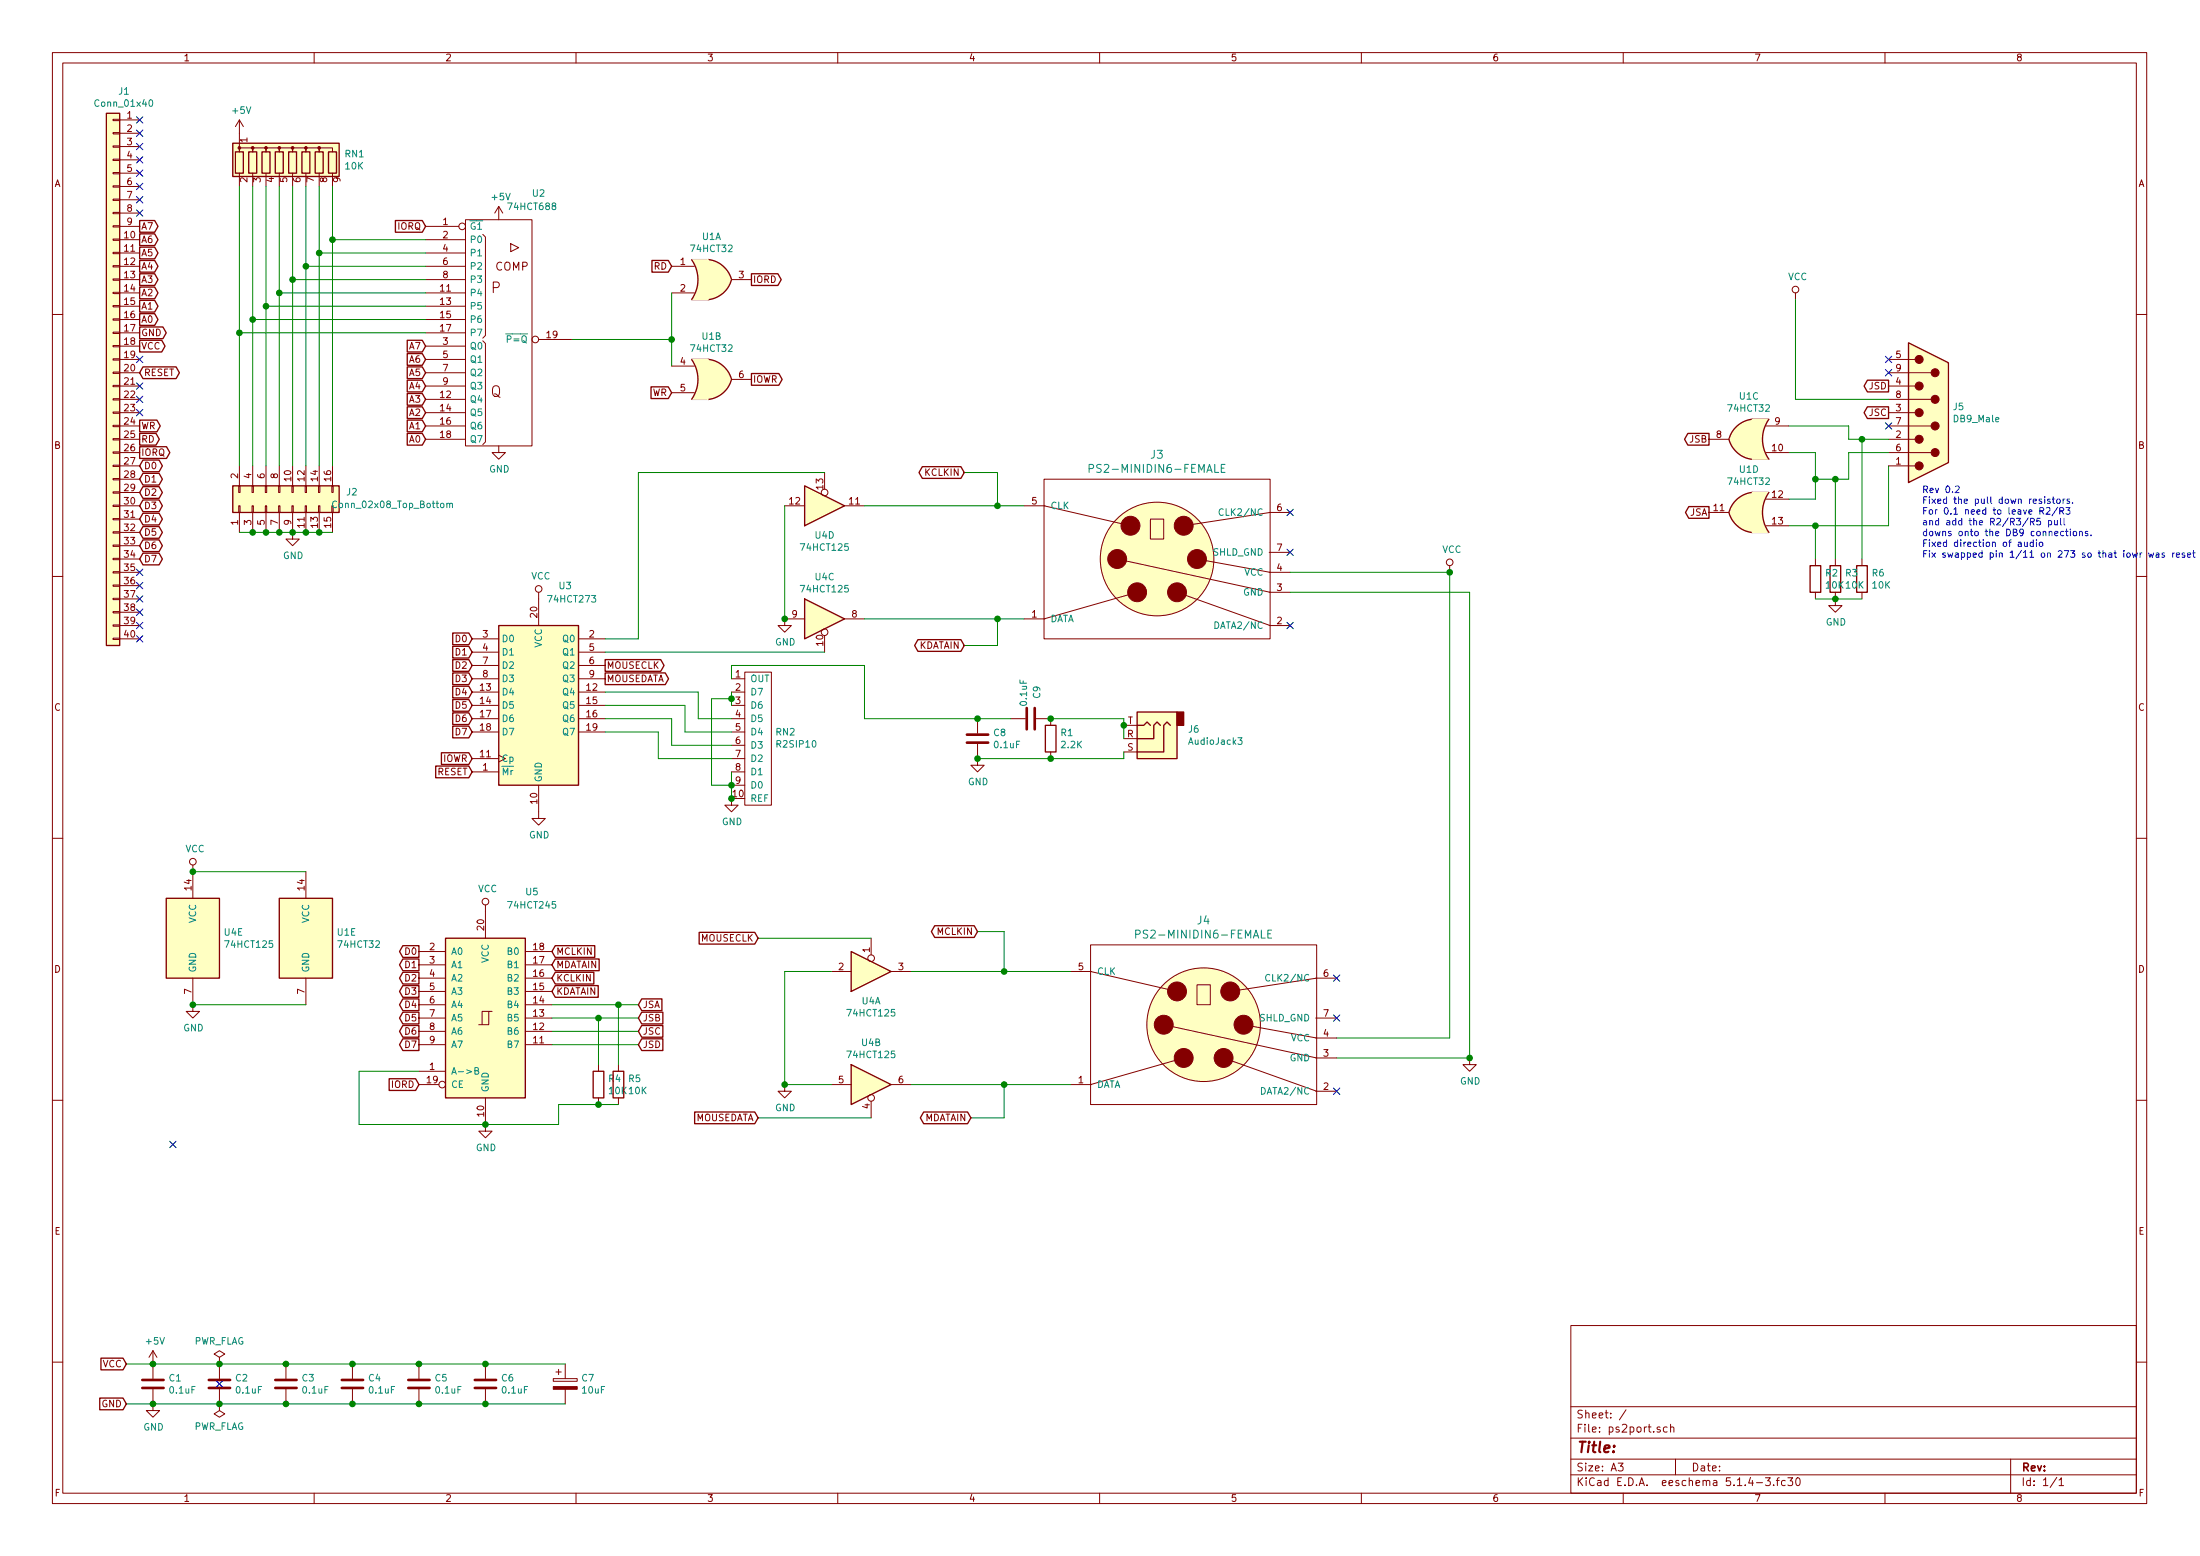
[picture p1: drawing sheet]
<svg xmlns="http://www.w3.org/2000/svg" width="420mm" height="297mm" viewBox="0 0 420 297" stroke-linecap="round" stroke-linejoin="round" font-family="sans-serif">
<g fill="none" stroke="#840000" stroke-width=".19">
<path d="M10 10h400v277h-400zM12 12h396v273.1h-396zM60 10v2M110 10v2M160 10v2M210 10v2M260 10v2M310 10v2M360 10v2M21.6 38h1.3v.3h-1.3zM21.6 35.5h1.3v.2h-1.3zM21.6 32.9h1.3v.3h-1.3z"/>
<path d="M21.6 30.4h1.3v.2h-1.3zM21.6 27.8h1.3v.3h-1.3zM21.6 25.3h1.3v.3h-1.3zM21.6 22.8h1.3v.2h-1.3zM22.9 22.9h3.8M22.9 25.4h3.8M22.9 28h3.8M22.9 30.5h3.8M22.9 33.1h3.8M22.9 35.6h3.8M22.9 38.1h3.8M45.7 22.9v6.1v-.8h2.6v.8v-.8h2.5v.8v-.8h2.5v.8v-.8h2.6v.8v-.8h2.5v.8v-.8h2.6v.8v-.8h2.5v.8"/>
<path d="M45.7 33.1v2.5M45.7 22.9l-.7 1.3M45.7 22.9l.8 1.3M48.3 33.1v2.5M50.8 33.1v2.5M53.3 33.1v2.5M55.9 33.1v2.5M58.4 33.1v2.5M61 33.1v2.5M63.5 33.1v2.5M95.2 39.4l-.7 1.3M95.2 39.4v2.5"/>
<path d="M95.2 39.4l.8 1.3M21.6 45.6h1.3v.3h-1.3zM21.6 43.1h1.3v.2h-1.3zM21.6 40.5h1.3v.3h-1.3zM21.6 58.3h1.3v.3h-1.3zM21.6 55.8h1.3v.2h-1.3zM21.6 53.2h1.3v.3h-1.3zM21.6 50.7h1.3v.3h-1.3zM21.6 48.2h1.3v.2h-1.3zM22.9 58.5h3.8M22.9 55.9h3.8M22.9 53.4h3.8"/>
<path d="M22.9 50.8h3.8M22.9 48.3h3.8M22.9 45.8h3.8M22.9 43.2h3.8M22.9 40.7h3.8M81.3 58.5h7.6M81.3 55.9h7.6M81.3 53.4h7.6M81.3 50.8h7.6M81.3 48.3h7.6M81.3 45.8h7.6M81.3 43.2h6.3"/>
<path d="M88.9 41.9h12.7v43.2h-12.7zM92.2 44.7l.5 .5v18.8l-.5 .6M97.5 46.5l1.6 .8-1.6 .7zM128.3 55.9h4.3M128.3 50.8h4.3M139.7 53.4h3.8M342.9 55.9v1.3M10 60h2M21.6 76.1h1.3v.3h-1.3zM21.6 78.6h1.3v.3h-1.3zM21.6 73.6h1.3v.2h-1.3zM21.6 68.5h1.3v.2h-1.3z"/>
<path d="M21.6 65.9h1.3v.3h-1.3zM21.6 63.4h1.3v.3h-1.3zM21.6 60.9h1.3v.2h-1.3zM21.6 71h1.3v.3h-1.3zM22.9 78.8h3.8M22.9 76.2h3.8M22.9 73.7h3.8M22.9 71.2h3.8M22.9 68.6h3.8M22.9 66.1h3.8M22.9 63.5h3.8M22.9 61h3.8"/>
<path d="M81.3 78.8h7.6M81.3 76.2h7.6M81.3 73.7h7.6M81.3 71.2h7.6M81.3 68.6h7.6M81.3 66.1h7.6M81.3 63.5h7.6M81.3 61h7.6M92.2 65.1l.5 .5v18.8l-.5 .5M102.9 64.8h6.3M128.3 69.9h4.3M128.3 75h4.3"/>
<path d="M139.7 72.4h3.8M360.7 78.8h5.1M360.7 76.2h8.1M360.7 73.7h5.1M360.7 71.2h8.1M360.7 68.6h5.1M408 60h2M21.6 99h1.3v.2h-1.3zM21.6 81.2h1.3v.2h-1.3zM21.6 83.7h1.3v.3h-1.3zM21.6 86.3h1.3v.2h-1.3zM21.6 88.8h1.3v.3h-1.3z"/>
<path d="M21.6 91.3h1.3v.3h-1.3zM21.6 93.9h1.3v.2h-1.3zM21.6 96.4h1.3v.3h-1.3zM22.9 96.6h3.8M22.9 88.9h3.8M22.9 86.4h3.8M22.9 83.9h3.8M22.9 81.3h3.8M22.9 91.5h3.8M22.9 94h3.8M22.9 99.1h3.8M45.6 96.6h.2v1.2h-.2z"/>
<path d="M45.6 92.7h.2v1.3h-.2zM45.7 88.9v3.8M45.7 97.8v3.8M48.1 96.6h.3v1.2h-.3zM48.1 92.7h.3v1.3h-.3zM48.3 88.9v3.8M48.3 97.8v3.8M50.7 96.6h.2v1.2h-.2zM50.7 92.7h.2v1.3h-.2zM50.8 88.9v3.8M50.8 97.8v3.8M53.2 96.6h.3v1.2h-.3z"/>
<path d="M53.2 92.7h.3v1.3h-.3zM53.3 88.9v3.8M53.3 97.8v3.8M55.8 96.6h.2v1.2h-.2zM55.8 92.7h.2v1.3h-.2zM55.9 97.8v5.1h1.2l-1.2 1.3-1.3-1.3h1.3M55.9 88.9v3.8M58.3 96.6h.2v1.2h-.2zM58.3 92.7h.2v1.3h-.2zM58.4 88.9v3.8M58.4 97.8v3.8M60.8 96.6h.3v1.2h-.3z"/>
<path d="M60.8 92.7h.3v1.3h-.3zM61 88.9v3.8M61 97.8v3.8M63.4 96.6h.2v1.2h-.2zM63.4 92.7h.2v1.3h-.2zM63.5 88.9v3.8M63.5 97.8v3.8M81.3 83.9h7.6M81.3 81.3h7.6M95.2 85.1v1.3h1.3l-1.3 1.3-1.2-1.3h1.2M149.9 96.6h3.8M157.5 90.2v3.2"/>
<path d="M161.3 96.6h3.8M195.6 96.6h4M199.4 91.5h43.2v30.5h-43.2zM199.4 96.6l16.5 3.8M219.7 99.1h2.5v3.8h-2.5zM242.4 97.8h4M242.6 97.8l-16.5 2.6M326.4 97.8h3.8M326.4 83.9h3.8M337.3 95.3h4.3M337.3 86.4h4.3M337.3 81.3h4.3"/>
<path d="M360.7 88.9h5.1M360.7 86.4h8.1M360.7 83.9h5.1M360.7 81.3h8.1M10 110h2M21.6 101.5h1.3v.3h-1.3zM21.6 104h1.3v.3h-1.3zM21.6 106.6h1.3v.2h-1.3zM21.6 109.1h1.3v.3h-1.3zM21.6 111.7h1.3v.2h-1.3zM21.6 114.2h1.3v.3h-1.3zM21.6 116.7h1.3v.3h-1.3z"/>
<path d="M21.6 119.3h1.3v.2h-1.3zM22.9 119.4h3.8M22.9 109.3h3.8M22.9 101.6h3.8M22.9 104.2h3.8M22.9 106.7h3.8M22.9 111.8h3.8M22.9 114.3h3.8M22.9 116.9h3.8M102.9 113.1v6.3M153.7 118.1h-3.8v1.3h1.2l-1.2 1.3-1.3-1.3h1.3M161.3 118.1h3.8"/>
<path d="M195.6 118.1h4M213.4 106.7l29.2 6.4M217.2 113.1l-17.8 5M224.8 113.1l17.8 6.3M228.6 106.7l14 2.6M242.4 119.4h4M242.4 113.1h4M242.4 109.3h4M242.4 105.4h4M276.9 108v1.3M337.3 100.4h4.3M346.7 106.7v1.3"/>
<path d="M346.7 113.1v1.2M350.5 113.1v2.5h1.3l-1.3 1.3-1.3-1.3h1.3M350.5 106.7v1.3M355.6 106.7v1.3M355.6 113.1v1.2M408 110h2M21.6 121.8h1.3v.3h-1.3zM22.9 122h3.8M90.2 132.1h5M90.2 134.7h5M90.2 137.2h5M90.2 139.7h5"/>
<path d="M90.2 122h5M90.2 124.5h5M90.2 127h5M90.2 129.6h5M110.5 132.1h5.1M110.5 134.7h5.1M110.5 137.2h5.1M110.5 139.7h5.1M110.5 122h5.1M110.5 124.5h5.1M110.5 127h5.1M110.5 129.6h5.1"/>
<path d="M139.7 132.1h2.5M139.7 134.7h2.5M139.7 137.2h2.5M139.7 139.7h2.5M139.7 129.6h2.5M142.2 128.3h5.1v25.4h-5.1zM157.5 121.3v3.2M186.7 137.2v2.8M193 137.2h2.8M197.9 137.2h2.8v1.3M214.6 138.5h2.6M90.2 147.4h5"/>
<path d="M90.2 144.8h5M102.9 149.9v6.3h1.2l-1.2 1.3-1.3-1.3h1.3M139.7 152.4v1.3h1.3l-1.3 1.3-1.3-1.3h1.3M139.7 147.4h2.5M139.7 144.8h2.5M139.7 142.3h2.5M139.7 149.9h2.5M186.7 142v4.1h1.3l-1.3 1.3-1.3-1.3h1.3M200.7 143.5v1.3M214.6 141h2.6M214.6 143.5h2.6M10 160h2"/>
<path d="M36.8 165.1v6.4M58.4 166.4v5.1M92.7 172.8v6.3M166.4 179.1v3.2M408 160h2M36.8 186.7v6.4h1.3l-1.3 1.2-1.2-1.2h1.2M58.4 186.7v5.1M80 199.4h5.1M80 196.9h5.1M80 194.3h5.1M80 191.8h5.1M80 189.3h5.1"/>
<path d="M80 186.7h5.1M80 184.2h5.1M80 181.6h5.1M93.3 193.1h-1.2v2.5M94 193.1h-.7v2.5h-1.9M100.3 199.4h5.1M100.3 196.9h5.1M100.3 194.3h5.1M100.3 191.8h5.1M100.3 189.3h5.1M100.3 186.7h5.1M100.3 184.2h5.1"/>
<path d="M100.3 181.6h5.1M158.7 185.5h3.9M170.2 185.5h3.8M204.5 185.5h4M208.3 180.4h43.2v30.5h-43.2zM208.3 185.5l16.5 3.8M222.2 195.6l29.3 6.4M228.6 188h2.5v3.8h-2.5zM237.5 195.6l14 2.6M251.3 194.3h4M251.3 186.7h4M251.3 198.2h4"/>
<path d="M251.5 186.7l-16.6 2.6M10 210h2M80 204.5h5.1M80 207h3.8M92.7 209.6v6.3h1.3l-1.3 1.3-1.3-1.3h1.3M114.3 203.2v1.3M114.3 209.6v1.3M118.1 203.2v1.3M118.1 209.6v1.3M149.9 207v1.3h1.2l-1.2 1.3-1.3-1.3h1.3M158.7 207h3.9M166.4 210.2v3.2"/>
<path d="M170.2 207h3.8M204.5 207h4M226.1 202l-17.8 5M233.7 202l17.8 6.3M251.3 208.3h4M251.3 202h4M280.7 202v1.2h1.2l-1.2 1.3-1.3-1.3h1.3M408 210h2M29.2 257.8l-.8 1.3M29.2 257.8v5.4M29.2 257.8l.8 1.3M41.9 259.1l1-.6-1-.7-1 .7 1 .6v1.3"/>
<path d="M300 253h108v32.1h-108zM10 260h2M29.2 265.2v4.1h1.3l-1.3 1.2-1.3-1.2h1.3M41.9 268v1.3l1 .6-1 .6-1-.6 1-.6M41.9 268h.1M41.9 260.4h.1M41.9 260.4v2.8M41.9 265.2v2.8M54.6 260.4v2.8M54.6 265.2v2.8M67.3 260.4v2.8M67.3 265.2v2.8"/>
<path d="M80 260.4v2.8M80 265.2v2.8M92.7 260.4v2.8M92.7 265.2v2.8M105.7 263.2h4.5v.5h-4.5zM106.2 261.9h1M106.7 261.4v1M107.9 260.4v2.8M107.9 265.2v2.8M300 278.5h108M300 274.5h108M300 268.5h108"/>
<path d="M309 279.3h1l-.5 .6 .4 .1v.7l-.2 .1-.7-.1M310.5 269.1l-1.2 2M317 272.5a.37 .37 0 0 0-.5 .1v.2l.5 .2 .1 .1-.2 .3-.4-.1M318.4 272.5l-.4-.1-.3 .3 .1 .6 .2 .1 .4-.1M319 272.5h.1a.37 .37 0 0 1 .6 .1v.8M319 271.9v1.5M320 278.5v3M384 278.5v6.6M408 260h2M60 285.1v1.9M110 285.1v1.9M160 285.1v1.9"/>
<path d="M210 285.1v1.9M260 285.1v1.9M300 281.5h108M310 285.1v1.9M335.5 283h1.1M337.2 282.1h.9l-.5 .6 .4 .1v.7l-.2 .1-.6-.1M338.7 283.5v.1M339.2 282.6h.6M339.8 282.1l-.4 .2v1.3M340.9 282.7l-.4-.1-.3 .3 .1 .6 .2 .1 .4-.1M341.5 282.1h.9l-.5 .6 .4 .1v.7l-.2 .1-.6-.1M343.1 282.3l.3-.2a.94 .94 0 0 1 0 1.5 .82 .82 0 0 1-.3-1.3z"/>
<path d="M360 285.1v1.9M392.8 282l-1.3 2M393.2 282.5l.5-.4v1.5M393.2 283.6h.9"/>
<circle cx="88.3" cy="43.2" r=".63"/>
<circle cx="342.9" cy="55.3" r=".63"/>
<circle cx="102.2" cy="64.8" r=".63"/>
<circle cx="157.5" cy="94" r=".63"/>
<circle cx="102.9" cy="112.4" r=".63"/>
<circle cx="221" cy="106.7" r="10.8"/>
<circle cx="276.9" cy="107.4" r=".63"/>
<circle cx="157.5" cy="120.7" r=".63"/>
<circle cx="36.8" cy="164.5" r=".63"/>
<circle cx="92.7" cy="172.1" r=".63"/>
<circle cx="166.4" cy="182.9" r=".63"/>
<circle cx="229.9" cy="195.6" r="10.8"/>
<circle cx="84.5" cy="207" r=".63"/>
<circle cx="166.4" cy="209.6" r=".63"/>
</g>
<g fill="none" stroke="#840000" stroke-width=".51">
<path d="M196.1 135.2v4M197.6 135.2v4M184.7 141.8h4M184.7 140.2h4M27.2 265h4M27.2 263.4h4M39.9 265h4M39.9 263.4h4M52.6 265h4M52.6 263.4h4M65.3 265h4M65.3 263.4h4"/>
<path d="M78 265h4M78 263.4h4M90.7 265h4M90.7 263.4h4"/>
</g>
<g fill="none" stroke="#840000" stroke-width=".25">
<path d="M20.3 21.6h2.6v101.6h-2.6zM44.4 27.3h20.4v6.4h-20.4zM45 29h1.5v4.1h-1.5zM47.5 29h1.5v4.1h-1.5zM50 29h1.6v4.1h-1.6zM52.6 29h1.5v4.1h-1.5zM55.1 29h1.5v4.1h-1.5zM57.7 29h1.5v4.1h-1.5zM60.2 29h1.5v4.1h-1.5zM62.7 29h1.6v4.1h-1.6zM26.7 42.1h2.8l.7 1.1-.7 1.1h-2.8zM26.7 44.6h2.8l.7 1.2-.7 1.1h-2.8z"/>
<path d="M26.7 47.2h2.8l.7 1.1-.7 1.1h-2.8zM26.7 54.8h2.8l.7 1.1-.7 1.1h-2.8zM26.7 57.3h2.8l.7 1.2-.7 1.1h-2.8zM26.7 59.9h2.8l.7 1.1-.7 1.1h-2.8zM26.7 52.3h2.8l.7 1.1-.7 1.1h-2.8zM26.7 49.7h2.8l.7 1.1-.7 1.2h-2.8zM75.5 42.1h5.1l.7 1.1-.7 1.1h-5.1zM124.5 49.7h3.1l.7 1.1-.7 1.2h-3.1zM132.1 49.6l3.2-.1a5.2 5.2 0 0 1 4.4 3.9M132.1 49.6a6.6 6.6 0 0 1 0 7.6M139.7 53.4a5.2 5.2 0 0 1-4.4 3.8h-3.2M143.5 52.3h5.1l.6 1.1-.6 1.1h-5.1z"/>
<path d="M26.7 62.4h4.4l.6 1.1-.6 1.2h-4.4zM26.7 65h4.2l.6 1.1-.6 1.1h-4.2zM27.3 70h6.3l.7 1.2-.7 1.1h-6.3l-.6-1.1zM77.8 67.5h2.8l.7 1.1-.7 1.1h-2.8zM77.8 65h2.8l.7 1.1-.7 1.1h-2.8zM77.8 70h2.8l.7 1.2-.7 1.1h-2.8zM77.8 72.6h2.8l.7 1.1-.7 1.1h-2.8zM77.8 75.1h2.8l.7 1.1-.7 1.2h-2.8zM77.8 77.7h2.8l.7 1.1-.7 1.1h-2.8zM124.3 73.8h3.3l.7 1.2-.7 1.1h-3.3zM132.1 68.6h3.2a5.2 5.2 0 0 1 4.4 3.8M132.1 68.6a6.6 6.6 0 0 1 0 7.6"/>
<path d="M139.7 72.5a5.2 5.2 0 0 1-4.4 3.8l-3.2-.1M143.5 71.3h5.2l.7 1.1-.7 1.1h-5.2zM356.6 72.6h4.1v2.2h-4.1l-.6-1.1zM356.6 77.7h4.1v2.2h-4.1l-.6-1.1zM364.5 65.4l7.6 3.9v19l-7.6 3.8zM26.7 80.2h3.3l.6 1.1-.6 1.1h-3.3zM26.7 82.7h3.1l.6 1.2-.6 1.1h-3.1zM26.7 85.3h5.1l.6 1.1-.6 1.1h-5.1zM27.3 92.9h3.1l.6 1.1-.6 1.1h-3.1l-.6-1.1zM27.3 87.8h3.1l.6 1.1-.6 1.2h-3.1l-.6-1.2zM27.3 90.4h3.1l.6 1.1-.6 1.1h-3.1l-.6-1.1zM27.3 98h3.1l.6 1.1-.6 1.1h-3.1l-.6-1.1z"/>
<path d="M27.3 95.4h3.1l.6 1.2-.6 1.1h-3.1l-.6-1.1zM44.4 92.7h20.4v5.1h-20.4zM77.8 80.2h2.8l.7 1.1-.7 1.1h-2.8zM77.8 82.7h2.8l.7 1.2-.7 1.1h-2.8zM153.7 92.7l7.6 3.9-7.6 3.8zM176.1 89.1h7.4l.6 1.1-.6 1.1h-7.4l-.6-1.1zM322.4 82.7h4v2.3h-4l-.7-1.1zM322.5 96.7h3.9v2.2h-3.9l-.6-1.1zM330.2 97.9a5.2 5.2 0 0 0 4.4 3.8l3.2-.1M330.2 83.9a5.2 5.2 0 0 0 4.4 3.8M334.6 80a5.2 5.2 0 0 0-4.4 3.8M334.6 80l3.2 .1a6.6 6.6 0 0 0 0 7.5l-3.2 .1"/>
<path d="M337.8 94a6.6 6.6 0 0 0 0 7.6M337.8 94h-3.2a5.2 5.2 0 0 0-4.4 3.8M27.3 100.5h3.1l.6 1.1-.6 1.2h-3.1l-.6-1.2zM27.3 103.1h3.1l.6 1.1-.6 1.1h-3.1l-.6-1.1zM27.3 105.6h3.1l.6 1.1-.6 1.1h-3.1l-.6-1.1zM95.2 119.4h15.3v30.5h-15.3zM153.7 114.3l7.6 3.8-7.6 3.9zM345.7 108h2v5.1h-2zM349.5 108h2v5.1h-2zM354.6 108h2v5.1h-2zM86.5 125.9h3l.7 1.1-.7 1.2h-3zM86.5 128.5h3l.7 1.1-.7 1.1h-3z"/>
<path d="M86.5 136.1h3l.7 1.1-.7 1.1h-3zM86.5 138.6h3l.7 1.1-.7 1.2h-3zM86.5 120.8h3l.7 1.2-.7 1.1h-3zM86.5 123.4h3l.7 1.1-.7 1.1h-3zM86.5 131h3l.7 1.1-.7 1.1h-3zM86.5 133.5h3l.7 1.2-.7 1.1h-3zM115.6 125.9h10.6l.6 1.1-.6 1.2h-10.6zM115.6 128.5h11.5l.6 1.1-.6 1.1h-11.5zM175.3 122.1h8.2l.6 1.1-.6 1.1h-8.2l-.6-1.1zM199.6 138.5h2.1v5h-2.1zM217.2 135.9h7.6v8.9h-7.6zM217.2 138.5h1.2l.7-.7 .6 .7"/>
<path d="M221.6 138.5l-.6-.7-.7 .7v2.5h-3.1M223.5 138.5l-.6-.7-.7 .7v5h-5M83.2 146.2h6.3l.7 1.2-.7 1.1h-6.3zM84.3 143.7h5.2l.7 1.1-.7 1.1h-5.2zM31.7 171.5h10.2v15.2h-10.2zM53.3 171.5h10.2v15.2h-10.2zM85.1 179.1h15.2v30.5h-15.2zM133.5 178h10.6l.7 1.1-.7 1.1h-10.6zM178.5 176.7h7.6l.6 1.1-.6 1.2h-7.6l-.6-1.2zM76.9 193.2h3.1v2.3h-3.1l-.6-1.2zM76.9 198.3h3.1v2.2h-3.1l-.6-1.1zM76.9 195.8h3.1v2.2h-3.1l-.6-1.1z"/>
<path d="M76.9 188.1h3.1v2.3h-3.1l-.6-1.1zM76.9 185.6h3.1v2.2h-3.1l-.6-1.1zM76.9 190.7h3.1v2.2h-3.1l-.6-1.1zM76.9 183.1h3.1v2.2h-3.1l-.6-1.1zM76.9 180.5h3.1v2.3h-3.1l-.6-1.2zM106 185.6h7.4v2.2h-7.4l-.6-1.1zM106 180.5h7.6v2.3h-7.6l-.6-1.2zM106 183.1h8.4v2.2h-8.4l-.6-1.1zM106 188.1h8.2v2.3h-8.2l-.6-1.1zM122.6 198.3h4v2.2h-4l-.7-1.1zM122.6 195.8h4v2.2h-4l-.7-1.1zM122.6 193.2h4v2.3h-4l-.7-1.2z"/>
<path d="M122.6 190.7h3.8v2.2h-3.8l-.7-1.1zM162.6 181.6l7.6 3.9-7.6 3.8zM74.3 205.9h5.1l.6 1.1-.6 1.2h-5.1zM113.3 204.5h2v5.1h-2zM117.1 204.5h2v5.1h-2zM132.7 212.3h11.4l.7 1.1-.7 1.1h-11.4zM162.6 203.2l7.6 3.8-7.6 3.9zM176.4 212.3h8.4l.6 1.1-.6 1.1h-8.4l-.6-1.1zM19.3 259.3h4.2l.6 1.1-.6 1.1h-4.2zM19 266.9h4.5l.6 1.1-.6 1.1h-4.5z"/>
</g>
<g fill="#840000" stroke="#840000" stroke-width=".19">
<path d="M105.7 264.7h4.5v.5h-4.5z"/>
<circle cx="237.5" cy="195.6" r="1.8"/>
<circle cx="234.9" cy="189.3" r="1.8"/>
<circle cx="233.7" cy="202" r="1.8"/>
<circle cx="226.1" cy="202" r="1.8"/>
<circle cx="224.8" cy="189.3" r="1.8"/>
<circle cx="222.2" cy="195.6" r="1.8"/>
<circle cx="228.6" cy="106.7" r="1.8"/>
<circle cx="226.1" cy="100.4" r="1.8"/>
<circle cx="224.8" cy="113.1" r="1.8"/>
<circle cx="217.2" cy="113.1" r="1.8"/>
<circle cx="215.9" cy="100.4" r="1.8"/>
<circle cx="213.4" cy="106.7" r="1.8"/>
<circle cx="366.5" cy="88.9" r=".76"/>
<circle cx="366.5" cy="83.9" r=".76"/>
<circle cx="366.5" cy="78.8" r=".76"/>
<circle cx="366.5" cy="73.7" r=".76"/>
<circle cx="366.5" cy="68.6" r=".76"/>
<circle cx="369.6" cy="86.4" r=".76"/>
<circle cx="369.6" cy="81.3" r=".76"/>
<circle cx="369.6" cy="76.2" r=".76"/>
<circle cx="369.6" cy="71.2" r=".76"/>
<circle cx="45.7" cy="28.2" r=".25"/>
<circle cx="48.3" cy="28.2" r=".25"/>
<circle cx="50.8" cy="28.2" r=".25"/>
<circle cx="53.3" cy="28.2" r=".25"/>
<circle cx="55.9" cy="28.2" r=".25"/>
<circle cx="58.4" cy="28.2" r=".25"/>
<circle cx="61" cy="28.2" r=".25"/>
</g>
<g fill="#ffffc2" stroke="#ffffc2" stroke-width=".19">
<path d="M95.2 119.4h15.3v30.5h-15.3z"/>
<path d="M85.1 179.1h15.2v30.5h-15.2z"/>
<path d="M44.4 92.7h20.4v5.1h-20.4z"/>
<path d="M31.7 171.5h10.2v15.2h-10.2z"/>
<path d="M217.2 135.9h7.6v8.9h-7.6z"/>
<path d="M53.3 171.5h10.2v15.2h-10.2z"/>
<path d="M153.7 92.7l7.6 3.9-7.6 3.8z"/>
<path d="M153.7 114.3l7.6 3.8-7.6 3.9z"/>
<path d="M162.6 203.2l7.6 3.8-7.6 3.9z"/>
<path d="M162.6 181.6l7.6 3.9-7.6 3.8z"/>
<path d="M331.5 95.6a5.2 5.2 0 0 1 3.1-1.6l.6 5.1-5-1.3 .5-1.1z"/>
<path d="M330.2 97.9l5-1.4-.6 5.2a5.2 5.2 0 0 1-4.4-3.8z"/>
<path d="M334.6 101.6h3.2z"/>
<path d="M334.6 94h3.2z"/>
<path d="M334.6 94h3.2a6.6 6.6 0 0 0 0 7.6h-3.2z"/>
<path d="M364.5 65.4l7.6 3.9v19l-7.6 3.8z"/>
<path d="M44.4 27.3h20.4v6.4h-20.4z"/>
<path d="M20.3 21.6h2.6v101.6h-2.6z"/>
<path d="M331.5 81.6a5.2 5.2 0 0 1 3.1-1.6l.6 5.2-5-1.4 .5-1.1z"/>
<path d="M330.2 83.9l5-1.4-.6 5.2a5.2 5.2 0 0 1-4.4-3.8z"/>
<path d="M334.6 87.7h3.2z"/>
<path d="M334.6 80h3.2z"/>
<path d="M334.6 80h3.2a6.6 6.6 0 0 0 0 7.7h-3.2z"/>
<path d="M135.3 49.5a5.2 5.2 0 0 1 4.4 3.9l-5 1.3z"/>
<path d="M134.7 52.1l5 1.3a5.2 5.2 0 0 1-4.4 3.8z"/>
<path d="M132.1 57.2h3.2z"/>
<path d="M132.1 49.6h3.2z"/>
<path d="M132.1 49.6h3.2v7.6h-3.2a6.7 6.7 0 0 0 0-7.6z"/>
<path d="M135.3 68.6a5.2 5.2 0 0 1 4.4 3.8l-5 1.3z"/>
<path d="M134.7 71.1l5 1.4a5.2 5.2 0 0 1-4.4 3.8z"/>
<path d="M132.1 76.2h3.2z"/>
<path d="M132.1 68.6h3.2z"/>
<path d="M132.1 68.6h3.2v7.6h-3.2a6.7 6.7 0 0 0 0-7.6z"/>
<circle cx="229.9" cy="195.6" r="10.8"/>
<circle cx="221" cy="106.7" r="10.8"/>
</g>
<g fill="none" stroke="#008484" stroke-width=".19">
<path d="M28.6 19.2l.2-.2a.69 .69 0 0 1 .4 .7 .69 .69 0 0 1-.4 .6l-.4-.5zM96.6 63.7h1.2M64.3 95.8a.6 .6 0 0 0-.8 .4 .6 .6 0 0 0 .6 .7l.2-.1M85.3 96.2l.2-.1h.3l.1 .8M85.3 96.1v.8M85.9 96.3l.2-.2h.3v.8M208 89.4h.7l.2-.2-.1-.4-.8-.1v1.5M233.2 89.4h.6M233.6 97.2a.6 .6 0 0 0-.8 .5 .6 .6 0 0 0 .6 .7l.2-.1M234 88.7h-.8v1.5h.8M236.4 140.8h.8l-.4 .5 .4 .1-.1 .6-.5 .1-.2-.1M216.9 178.3h.7l.2-.2-.1-.4-.8-.1v1.5"/>
<path d="M242.1 178.3h.5M242.8 177.6h-.7v1.5h.7M242.5 186.1a.6 .6 0 0 0-.8 .5 .6 .6 0 0 0 .6 .7l.2-.1M90.7 204.4h.6v-.5l-.6-.1v1.3h.5l.2-.3v-.2l-.3-.2"/>
</g>
<path d="M224.8 135.9h1.3v2.6h-1.3z" fill="#840000" stroke="#840000" stroke-width=".25"/>
<g fill="none" stroke="#008400" stroke-width=".19">
<path d="M45.7 35.6v53.3M48.3 35.6v53.3M50.8 35.6v53.3M53.3 35.6v53.3M55.9 35.6v53.3M58.4 35.6v53.3M61 35.6v53.3M63.5 35.6v53.3M50.8 58.5h30.5M53.3 55.9h28M55.9 53.4h25.4M58.4 50.8h22.9"/>
<path d="M61 48.3h20.3M63.5 45.8h17.8M128.3 55.9v14M342.9 57.2v19h17.8M45.7 63.5h35.6M48.3 61h33M109.2 64.8h19.1M149.9 96.6v21.5M157.5 90.2h-35.6v31.8h-6.3M165.1 96.6h30.5M184.1 90.2h6.4v6.4M341.6 81.3h11.5v2.6h7.6"/>
<path d="M341.6 86.4h5.1v8.9h-5.1M350.5 91.5v15.2M355.6 83.9v22.8M360.7 86.4h-7.6v5.1h-6.4M360.7 88.9v11.5h-19.1M45.7 101.6h17.8M165.1 118.1h30.5M190.5 118.1v5.1h-6.4M246.4 113.1h34.3v88.9h-25.4M246.4 109.3h30.5v88.9h-21.6M346.7 100.4v6.3M346.7 114.3h8.9"/>
<path d="M115.6 139.7h10.1v5.1h14M115.6 137.2h12.7v5.1h11.4M115.6 132.1h17.7v5.1h6.4M115.6 134.7h15.2v5h8.9M115.6 124.5h41.9M139.7 129.6v-2.6h25.4v10.2h27.9M139.7 132.1v2.6M139.7 133.4h-3.8v16.5h3.8M200.7 137.2h13.9v3.8M139.7 147.4v5M214.6 143.5v1.3h-27.9M36.8 166.4h21.6"/>
<path d="M144.8 179.1h21.6M186.7 177.8h5.1v7.7M36.8 191.8h21.6M105.4 191.8h16.5M105.4 194.3h16.5M105.4 196.9h16.5M105.4 199.4h16.5M114.3 194.3v8.9M118.1 191.8v11.4M158.7 185.5h-8.8v21.5h8.8M174 185.5h30.5M80 204.5h-11.4v10.2h38.1v-3.8h11.4"/>
<path d="M144.8 213.4h21.6M174 207h30.5M191.8 207v6.4h-6.4M24.1 268h83.8M24.1 260.4h83.8"/>
</g>
<g fill="none" stroke="#0000c2" stroke-width=".19">
<path d="M373.5 92.9l.4-.1 .3 .3-.8 .9h.8M387.8 99.6h.6v-.5l-.6-.2v1.3M388.1 99.6l.4 .6M389.6 97.5h.6l.1-.2-.1-.3-.6-.1v1.3M389.7 98.9h-.6l-.1 .7 .2-.2 .5 .2v.5l-.2 .1-.5-.1M389.9 97.5l.4 .7M390.5 94.8v.2M390.5 95.3v.8M390.8 97l.5-.1 .2 .3-.8 1h.8M391.2 99.4h.4l.2 .2-.1 .6h-.5M391.2 99.4v1.2M391.5 95.3h-.3l-.2 .1 .1 .2 .4 .1v.3h-.5"/>
<path d="M391.9 95.3h.5M392.1 94.8v1.1l.3 .2M392.4 99.4v.8h.3l.2-.1M392.9 95.3h.3l.3 .2-.2 .5-.3 .1-.2-.2zM392.9 99.4v.8M393 96.8l-1.1 1.7M393.4 97.5h.6l.1-.2v-.3l-.7-.1v1.3M393.5 98.9v1.1l.2 .2M393.7 97.5l.4 .7M394 95.3v.8M394.2 98.9v1.1l.2 .2M394.4 95.3l-.4 .2"/>
<path d="M394.5 96.9h.8l-.4 .5 .4 .1-.1 .6-.5 .1-.2-.2M395.2 95.3h-.3l-.2 .1 .1 .2 .4 .1v.3h-.5M395.8 96v.1M385.5 103.5h.5v.8M386 103.8h-.4l-.2 .2 .1 .3h.5M386.6 103.5l.1 .8h.3l.2-.1M387.2 103.5v.8M388.3 103.5h-.3l-.3 .2 .1 .6h.5M388.3 103.1v1.2M388.9 103.1v.1M388.9 103.5v.8M389.6 103.5h.3l.2 .2-.1 .6h-.3l-.2-.2z"/>
<path d="M394.1 101.5l-.3-.1-.3 .3 .1 .5h.5M394.5 101.4h.5M394.7 101v1.1l.3 .2M395.4 101v.1M395.4 101.4v.9M396.1 101.5l.3-.1 .1 .2v.6l-.3 .1-.3-.3zM397.2 101.6l.1-.2 .3 .1 .1 .8M397.2 101.4v.9M398.7 101.5l-.3-.1-.2 .2 .1 .2 .4 .1v.3h-.5M399.3 102.1v.2"/>
</g>
<g fill="#008400" stroke="#008400" stroke-width=".25">
<circle cx="92.7" cy="214.7" r=".51"/>
<circle cx="61" cy="48.3" r=".51"/>
<circle cx="58.4" cy="50.8" r=".51"/>
<circle cx="355.6" cy="83.9" r=".51"/>
<circle cx="200.7" cy="137.2" r=".51"/>
<circle cx="214.6" cy="138.5" r=".51"/>
<circle cx="55.9" cy="53.4" r=".51"/>
<circle cx="53.3" cy="55.9" r=".51"/>
<circle cx="346.7" cy="100.4" r=".51"/>
<circle cx="200.7" cy="144.8" r=".51"/>
<circle cx="50.8" cy="58.5" r=".51"/>
<circle cx="48.3" cy="61" r=".51"/>
<circle cx="350.5" cy="91.5" r=".51"/>
<circle cx="139.7" cy="149.9" r=".51"/>
<circle cx="186.7" cy="144.8" r=".51"/>
<circle cx="41.9" cy="260.4" r=".51"/>
<circle cx="41.9" cy="268" r=".51"/>
<circle cx="276.9" cy="109.3" r=".51"/>
<circle cx="280.7" cy="202" r=".51"/>
<circle cx="350.5" cy="114.3" r=".51"/>
<circle cx="29.2" cy="268" r=".51"/>
<circle cx="114.3" cy="194.3" r=".51"/>
<circle cx="29.2" cy="260.4" r=".51"/>
<circle cx="114.3" cy="210.9" r=".51"/>
<circle cx="118.1" cy="191.8" r=".51"/>
<circle cx="45.7" cy="63.5" r=".51"/>
<circle cx="48.3" cy="101.6" r=".51"/>
<circle cx="92.7" cy="260.4" r=".51"/>
<circle cx="128.3" cy="64.8" r=".51"/>
<circle cx="50.8" cy="101.6" r=".51"/>
<circle cx="36.8" cy="191.8" r=".51"/>
<circle cx="139.7" cy="133.4" r=".51"/>
<circle cx="346.7" cy="91.5" r=".51"/>
<circle cx="191.8" cy="207" r=".51"/>
<circle cx="139.7" cy="152.4" r=".51"/>
<circle cx="191.8" cy="185.5" r=".51"/>
<circle cx="190.5" cy="96.6" r=".51"/>
<circle cx="190.5" cy="118.1" r=".51"/>
<circle cx="149.9" cy="207" r=".51"/>
<circle cx="149.9" cy="118.1" r=".51"/>
<circle cx="92.7" cy="268" r=".51"/>
<circle cx="63.5" cy="45.8" r=".51"/>
<circle cx="80" cy="268" r=".51"/>
<circle cx="80" cy="260.4" r=".51"/>
<circle cx="67.3" cy="268" r=".51"/>
<circle cx="54.6" cy="268" r=".51"/>
<circle cx="67.3" cy="260.4" r=".51"/>
<circle cx="54.6" cy="260.4" r=".51"/>
<circle cx="53.3" cy="101.6" r=".51"/>
<circle cx="36.8" cy="166.4" r=".51"/>
<circle cx="55.9" cy="101.6" r=".51"/>
<circle cx="58.4" cy="101.6" r=".51"/>
<circle cx="61" cy="101.6" r=".51"/>
<circle cx="186.7" cy="137.2" r=".51"/>
</g>
<g fill="none" stroke="#000084" stroke-width=".19">
<path d="M26.1 27.4l1.2 1.2M26.1 37.5l1.2 1.2M26.1 35l1.2 1.2M26.1 32.4l1.2 1.3M26.1 29.9l1.2 1.2M26.1 24.8l1.2 1.2M26.1 22.3l1.2 1.2M27.3 27.4l-1.2 1.2M27.3 37.5l-1.2 1.2M27.3 35l-1.2 1.2M27.3 32.4l-1.2 1.3M27.3 29.9l-1.2 1.2"/>
<path d="M27.3 24.8l-1.2 1.2M27.3 22.3l-1.2 1.2M26.1 40.1l1.2 1.2M27.3 40.1l-1.2 1.2M26.1 78.2l1.2 1.2M26.1 75.6l1.2 1.2M26.1 73.1l1.2 1.2M26.1 68l1.2 1.2M27.3 78.2l-1.2 1.2M27.3 75.6l-1.2 1.2M27.3 73.1l-1.2 1.2M27.3 68l-1.2 1.2"/>
<path d="M360.1 70.5l1.2 1.3M360.1 68l1.2 1.2M361.3 70.5l-1.2 1.3M361.3 68l-1.2 1.2M245.8 97.2l1.2 1.2M247 97.2l-1.2 1.2M360.1 80.7l1.2 1.2M361.3 80.7l-1.2 1.2M26.1 118.8l1.2 1.2M26.1 116.3l1.2 1.2M26.1 113.7l1.2 1.2M26.1 111.2l1.2 1.2"/>
<path d="M26.1 108.6l1.2 1.3M27.3 118.8l-1.2 1.2M27.3 116.3l-1.2 1.2M27.3 113.7l-1.2 1.2M27.3 111.2l-1.2 1.2M27.3 108.6l-1.2 1.3M245.8 104.8l1.2 1.3M245.8 118.8l1.2 1.2M247 104.8l-1.2 1.3M247 118.8l-1.2 1.2M26.1 121.3l1.2 1.3M27.3 121.3l-1.2 1.3"/>
<path d="M254.7 193.7l1.2 1.3M254.7 186.1l1.2 1.2M255.9 193.7l-1.2 1.3M255.9 186.1l-1.2 1.2M32.4 217.9l1.2 1.2M33.6 217.9l-1.2 1.2M254.7 207.7l1.2 1.2M255.9 207.7l-1.2 1.2M41.3 263.6l1.2 1.2M42.5 263.6l-1.2 1.2"/>
</g>
<g font-size="2.8" fill="#840000">
<text x="93.8" y="56">P</text>
<text x="93.6" y="75.8">Q</text>
<text x="301" y="277.3">Title:</text>
</g>
<g font-size="2.1" fill="#840000">
<text x="94.6" y="51.6">COMP</text>
<text x="301" y="273.5">File: ps2port.sch</text>
<text x="301" y="270.8">Sheet: /</text>
<text x="301" y="280.9">Size: A3</text>
<text x="323" y="280.9">Date:</text>
<text x="386" y="280.9">Rev:</text>
<text x="301" y="283.7">KiCad E.D.A. eeschema 5.1.4-3.fc30</text>
<text x="386" y="283.7">Id: 1/1</text>
</g>
<g font-size="2.1" fill="#008484">
<text x="219.8" y="87.6">J3</text>
<text x="209.2" y="90.3">PS2-MINIDIN6-FEMALE</text>
<text x="218.1" y="179.2">PS2-MINIDIN6-FEMALE</text>
<text x="228.7" y="176.5">J4</text>
</g>
<g font-size="1.8" fill="#840000">
<text x="35" y="11.7">1</text>
<text x="85" y="11.7">2</text>
<text x="135" y="11.7">3</text>
<text x="185" y="11.7">4</text>
<text x="235" y="11.7">5</text>
<text x="285" y="11.7">6</text>
<text x="335" y="11.7">7</text>
<text x="385" y="11.7">8</text>
<text x="24.3" y="22.6">1</text>
<text x="24.3" y="25.2">2</text>
<text x="24.3" y="27.7">3</text>
<text x="47.2" y="27.2" transform="rotate(-90 47.2 27.2)">1</text>
<text x="10.4" y="35.7">A</text>
<text x="24.3" y="30.3">4</text>
<text x="24.3" y="32.8">5</text>
<text x="24.3" y="35.3">6</text>
<text x="47.2" y="34.8" transform="rotate(-90 47.2 34.8)">2</text>
<text x="49.8" y="34.8" transform="rotate(-90 49.8 34.8)">3</text>
<text x="52.3" y="34.8" transform="rotate(-90 52.3 34.8)">4</text>
<text x="54.9" y="34.8" transform="rotate(-90 54.9 34.8)">5</text>
<text x="57.4" y="34.8" transform="rotate(-90 57.4 34.8)">6</text>
<text x="59.9" y="34.8" transform="rotate(-90 59.9 34.8)">7</text>
<text x="62.5" y="34.8" transform="rotate(-90 62.5 34.8)">8</text>
<text x="65" y="34.8" transform="rotate(-90 65 34.8)">9</text>
<text x="408.4" y="35.7">A</text>
<text x="24.3" y="37.9">7</text>
<text x="24.3" y="40.4">8</text>
<text x="23.8" y="45.5">10</text>
<text x="24.3" y="43">9</text>
<text x="26.9" y="43.9">A7</text>
<text x="26.9" y="46.4">A6</text>
<text x="76" y="43.9">IORQ</text>
<text x="84.6" y="45.5">2</text>
<text x="84.6" y="43">1</text>
<text x="23.8" y="48">11</text>
<text x="23.8" y="50.6">12</text>
<text x="23.8" y="53.1">13</text>
<text x="26.9" y="48.9">A5</text>
<text x="26.9" y="51.5">A4</text>
<text x="84.6" y="53.1">8</text>
<text x="84.6" y="50.6">6</text>
<text x="84.6" y="48">4</text>
<text x="124.9" y="51.5">RD</text>
<text x="129.9" y="50.6">1</text>
<text x="141.1" y="53.1">3</text>
<text x="23.8" y="55.7">14</text>
<text x="23.8" y="58.2">15</text>
<text x="26.9" y="56.6">A2</text>
<text x="26.9" y="59.1">A1</text>
<text x="26.9" y="54">A3</text>
<text x="84.1" y="58.2">13</text>
<text x="84.1" y="55.7">11</text>
<text x="129.9" y="55.7">2</text>
<text x="143.8" y="54">IORD</text>
<text x="23.8" y="60.7">16</text>
<text x="23.8" y="63.3">17</text>
<text x="23.8" y="65.8">18</text>
<text x="26.9" y="61.6">A0</text>
<text x="26.9" y="64.2">GND</text>
<text x="84.1" y="63.3">17</text>
<text x="84.1" y="60.7">15</text>
<text x="84.6" y="65.8">3</text>
<text x="104.4" y="64.6">19</text>
<text x="23.8" y="68.4">19</text>
<text x="23.8" y="70.9">20</text>
<text x="26.9" y="66.7">VCC</text>
<text x="27.5" y="71.8">RESET</text>
<text x="78.2" y="69.3">A6</text>
<text x="78.2" y="66.7">A7</text>
<text x="78.2" y="71.8">A5</text>
<text x="84.6" y="70.9">7</text>
<text x="84.6" y="68.4">5</text>
<text x="129.9" y="69.6">4</text>
<text x="362.1" y="68.4">5</text>
<text x="362.1" y="70.9">9</text>
<text x="23.8" y="73.4">21</text>
<text x="23.8" y="76">22</text>
<text x="78.2" y="74.3">A4</text>
<text x="78.2" y="76.9">A3</text>
<text x="84.1" y="76">12</text>
<text x="84.6" y="73.4">9</text>
<text x="124.5" y="75.6">WR</text>
<text x="129.9" y="74.7">5</text>
<text x="141.1" y="72.2">6</text>
<text x="143.8" y="73.1">IOWR</text>
<text x="357" y="74.3">JSD</text>
<text x="362.1" y="73.4">4</text>
<text x="362.1" y="76">8</text>
<text x="23.8" y="78.5">23</text>
<text x="23.8" y="81.1">24</text>
<text x="23.8" y="83.6">25</text>
<text x="26.9" y="82">WR</text>
<text x="78.2" y="79.4">A2</text>
<text x="78.2" y="82">A1</text>
<text x="84.1" y="83.6">18</text>
<text x="84.1" y="81.1">16</text>
<text x="84.1" y="78.5">14</text>
<text x="327.8" y="83.6">8</text>
<text x="339" y="81.1">9</text>
<text x="357" y="79.4">JSC</text>
<text x="362.1" y="83.6">2</text>
<text x="362.1" y="78.5">3</text>
<text x="362.1" y="81.1">7</text>
<text x="10.4" y="85.7">B</text>
<text x="23.8" y="86.1">26</text>
<text x="23.8" y="88.7">27</text>
<text x="26.9" y="84.5">RD</text>
<text x="26.9" y="87">IORQ</text>
<text x="27.5" y="89.6">D0</text>
<text x="78.2" y="84.5">A0</text>
<text x="322.7" y="84.5">JSB</text>
<text x="338.5" y="86.1">10</text>
<text x="362.1" y="88.7">1</text>
<text x="362.1" y="86.1">6</text>
<text x="408.4" y="85.7">B</text>
<text x="23.8" y="91.2">28</text>
<text x="23.8" y="93.8">29</text>
<text x="27.5" y="94.7">D2</text>
<text x="27.5" y="92.1">D1</text>
<text x="45.5" y="91.3" transform="rotate(-90 45.5 91.3)">2</text>
<text x="48" y="91.3" transform="rotate(-90 48 91.3)">4</text>
<text x="50.5" y="91.3" transform="rotate(-90 50.5 91.3)">6</text>
<text x="53.1" y="91.3" transform="rotate(-90 53.1 91.3)">8</text>
<text x="55.6" y="91.8" transform="rotate(-90 55.6 91.8)">10</text>
<text x="58.2" y="91.8" transform="rotate(-90 58.2 91.8)">12</text>
<text x="60.7" y="91.8" transform="rotate(-90 60.7 91.8)">14</text>
<text x="63.2" y="91.8" transform="rotate(-90 63.2 91.8)">16</text>
<text x="157.2" y="93.4" transform="rotate(-90 157.2 93.4)">13</text>
<text x="176.7" y="90.8">KCLKIN</text>
<text x="338.5" y="95">12</text>
<text x="23.8" y="96.3">30</text>
<text x="23.8" y="98.8">31</text>
<text x="23.8" y="101.4">32</text>
<text x="27.5" y="99.7">D4</text>
<text x="27.5" y="97.2">D3</text>
<text x="45.5" y="100.2" transform="rotate(-90 45.5 100.2)">1</text>
<text x="48" y="100.2" transform="rotate(-90 48 100.2)">3</text>
<text x="50.5" y="100.2" transform="rotate(-90 50.5 100.2)">5</text>
<text x="53.1" y="100.2" transform="rotate(-90 53.1 100.2)">7</text>
<text x="55.6" y="100.2" transform="rotate(-90 55.6 100.2)">9</text>
<text x="58.2" y="100.7" transform="rotate(-90 58.2 100.7)">11</text>
<text x="60.7" y="100.7" transform="rotate(-90 60.7 100.7)">13</text>
<text x="63.2" y="100.7" transform="rotate(-90 63.2 100.7)">15</text>
<text x="150.8" y="96.3">12</text>
<text x="162.2" y="96.3">11</text>
<text x="197.1" y="96.3">5</text>
<text x="243.9" y="97.6">6</text>
<text x="322.7" y="98.5">JSA</text>
<text x="327.3" y="97.6">11</text>
<text x="338.5" y="100.1">13</text>
<text x="23.8" y="103.9">33</text>
<text x="23.8" y="106.5">34</text>
<text x="27.5" y="102.3">D5</text>
<text x="27.5" y="104.8">D6</text>
<text x="27.5" y="107.4">D7</text>
<text x="243.9" y="105.2">7</text>
<text x="23.8" y="109">35</text>
<text x="23.8" y="111.5">36</text>
<text x="243.9" y="112.8">3</text>
<text x="243.9" y="109">4</text>
<text x="23.8" y="114.1">37</text>
<text x="23.8" y="116.6">38</text>
<text x="23.8" y="119.2">39</text>
<text x="102.6" y="117.8" transform="rotate(-90 102.6 117.8)">20</text>
<text x="151.3" y="117.9">9</text>
<text x="162.7" y="117.9">8</text>
<text x="197.1" y="117.9">1</text>
<text x="243.9" y="119.2">2</text>
<text x="23.8" y="121.7">40</text>
<text x="87.1" y="122.6">D0</text>
<text x="87.1" y="125.1">D1</text>
<text x="92.2" y="121.7">3</text>
<text x="92.2" y="124.2">4</text>
<text x="112.5" y="121.7">2</text>
<text x="112.5" y="124.2">5</text>
<text x="157.2" y="123.2" transform="rotate(-90 157.2 123.2)">10</text>
<text x="175.4" y="123.9">KDATAIN</text>
<text x="87.1" y="127.7">D2</text>
<text x="87.1" y="130.2">D3</text>
<text x="91.7" y="131.9">13</text>
<text x="92.2" y="126.8">7</text>
<text x="92.2" y="129.3">8</text>
<text x="112.1" y="131.9">12</text>
<text x="112.5" y="126.8">6</text>
<text x="112.5" y="129.3">9</text>
<text x="115.8" y="127.7">MOUSECLK</text>
<text x="115.8" y="130.2">MOUSEDATA</text>
<text x="140.5" y="129.3">1</text>
<text x="140.5" y="131.9">2</text>
<text x="10.4" y="135.7">C</text>
<text x="87.1" y="137.8">D6</text>
<text x="87.1" y="132.8">D4</text>
<text x="87.1" y="135.3">D5</text>
<text x="91.7" y="134.4">14</text>
<text x="91.7" y="136.9">17</text>
<text x="112.1" y="134.4">15</text>
<text x="112.1" y="136.9">16</text>
<text x="140.5" y="134.4">3</text>
<text x="140.5" y="136.9">4</text>
<text x="408.4" y="135.7">C</text>
<text x="87.1" y="140.4">D7</text>
<text x="91.7" y="139.5">18</text>
<text x="112.1" y="139.5">19</text>
<text x="140.5" y="139.5">5</text>
<text x="140.5" y="142">6</text>
<text x="215.3" y="140.8">R</text>
<text x="215.3" y="143.3">S</text>
<text x="215.4" y="138.2">T</text>
<text x="83.5" y="148">RESET</text>
<text x="84.6" y="145.5">IOWR</text>
<text x="91.7" y="144.6">11</text>
<text x="92.2" y="147.1">1</text>
<text x="140.5" y="144.6">7</text>
<text x="140.5" y="147.1">8</text>
<text x="140.5" y="149.6">9</text>
<text x="102.6" y="153.4" transform="rotate(-90 102.6 153.4)">10</text>
<text x="140" y="152.2">10</text>
<text x="36.6" y="169.9" transform="rotate(-90 36.6 169.9)">14</text>
<text x="58.2" y="169.9" transform="rotate(-90 58.2 169.9)">14</text>
<text x="92.5" y="177.5" transform="rotate(-90 92.5 177.5)">20</text>
<text x="133.9" y="179.7">MOUSECLK</text>
<text x="179" y="178.5">MCLKIN</text>
<text x="10.4" y="185.7">D</text>
<text x="77.5" y="184.8">D1</text>
<text x="77.5" y="182.3">D0</text>
<text x="82.1" y="181.4">2</text>
<text x="82.1" y="183.9">3</text>
<text x="101.9" y="183.9">17</text>
<text x="101.9" y="181.4">18</text>
<text x="106.2" y="182.3">MCLKIN</text>
<text x="106.2" y="184.8">MDATAIN</text>
<text x="160.2" y="185.2">2</text>
<text x="166.1" y="181.8" transform="rotate(-90 166.1 181.8)">1</text>
<text x="171.6" y="185.2">3</text>
<text x="206" y="185.2">5</text>
<text x="408.4" y="185.7">D</text>
<text x="36.6" y="189.7" transform="rotate(-90 36.6 189.7)">7</text>
<text x="58.2" y="189.7" transform="rotate(-90 58.2 189.7)">7</text>
<text x="77.5" y="189.9">D3</text>
<text x="77.5" y="187.4">D2</text>
<text x="82.1" y="186.5">4</text>
<text x="82.1" y="189">5</text>
<text x="82.1" y="191.6">6</text>
<text x="101.9" y="191.6">14</text>
<text x="101.9" y="189">15</text>
<text x="101.9" y="186.5">16</text>
<text x="106.2" y="187.4">KCLKIN</text>
<text x="106.2" y="189.9">KDATAIN</text>
<text x="252.8" y="186.5">6</text>
<text x="77.5" y="195">D5</text>
<text x="77.5" y="197.5">D6</text>
<text x="77.5" y="192.4">D4</text>
<text x="82.1" y="194.1">7</text>
<text x="82.1" y="196.6">8</text>
<text x="101.9" y="196.6">12</text>
<text x="101.9" y="194.1">13</text>
<text x="122.7" y="197.5">JSC</text>
<text x="122.7" y="195">JSB</text>
<text x="122.7" y="192.4">JSA</text>
<text x="252.8" y="197.9">4</text>
<text x="252.8" y="194.1">7</text>
<text x="77.5" y="200.1">D7</text>
<text x="82.1" y="199.2">9</text>
<text x="101.9" y="199.2">11</text>
<text x="122.7" y="200.1">JSD</text>
<text x="252.8" y="201.7">3</text>
<text x="74.8" y="207.7">IORD</text>
<text x="81.6" y="206.8">19</text>
<text x="82.1" y="204.3">1</text>
<text x="160.2" y="206.8">5</text>
<text x="171.6" y="206.8">6</text>
<text x="206" y="206.8">1</text>
<text x="252.8" y="208.1">2</text>
<text x="92.5" y="213.1" transform="rotate(-90 92.5 213.1)">10</text>
<text x="132.6" y="214">MOUSEDATA</text>
<text x="166.1" y="211.6" transform="rotate(-90 166.1 211.6)">4</text>
<text x="176.5" y="214">MDATAIN</text>
<text x="10.4" y="235.7">E</text>
<text x="408.4" y="235.7">E</text>
<text x="19.6" y="261">VCC</text>
<text x="19.4" y="268.6">GND</text>
<text x="10.5" y="285.7">F</text>
<text x="35" y="286.7">1</text>
<text x="85" y="286.7">2</text>
<text x="135" y="286.7">3</text>
<text x="185" y="286.7">4</text>
<text x="235" y="286.7">5</text>
<text x="285" y="286.7">6</text>
<text x="335" y="286.7">7</text>
<text x="385" y="286.7">8</text>
<text x="408.5" y="285.7">F</text>
</g>
<g font-size="1.8" fill="#008484">
<text x="18.4" y="20.4">Conn_01x40</text>
<text x="22.7" y="18.1">J1</text>
<text x="44.5" y="21.7">+5V</text>
<text x="66" y="30">RN1</text>
<text x="66" y="32.3">10K</text>
<text x="94" y="38.2">+5V</text>
<text x="97.3" y="40.1">74HCT688</text>
<text x="101.8" y="37.6">U2</text>
<text x="89.7" y="46.4">P0</text>
<text x="89.7" y="43.9">G1</text>
<text x="134.1" y="45.8">U1A</text>
<text x="89.7" y="51.5">P2</text>
<text x="89.7" y="48.9">P1</text>
<text x="132.1" y="48.1">74HCT32</text>
<text x="341.5" y="53.5">VCC</text>
<text x="89.7" y="59.1">P5</text>
<text x="89.7" y="56.6">P4</text>
<text x="89.7" y="54">P3</text>
<text x="89.7" y="64.2">P7</text>
<text x="89.7" y="61.6">P6</text>
<text x="97.3" y="65.4">P=Q</text>
<text x="134.1" y="64.9">U1B</text>
<text x="89.7" y="71.8">Q2</text>
<text x="89.7" y="69.3">Q1</text>
<text x="89.7" y="66.7">Q0</text>
<text x="132.1" y="67.2">74HCT32</text>
<text x="89.7" y="76.9">Q4</text>
<text x="89.7" y="74.3">Q3</text>
<text x="332.3" y="76.3">U1C</text>
<text x="89.7" y="82">Q6</text>
<text x="89.7" y="79.4">Q5</text>
<text x="330.2" y="78.6">74HCT32</text>
<text x="373.1" y="78.3">J5</text>
<text x="373.3" y="80.6">DB9_Male</text>
<text x="89.7" y="84.5">Q7</text>
<text x="66.2" y="94.6">J2</text>
<text x="93.4" y="90.2">GND</text>
<text x="330.2" y="92.6">74HCT32</text>
<text x="332.3" y="90.3">U1D</text>
<text x="64.1" y="97">Conn_02x08_Top_Bottom</text>
<text x="200.6" y="97.2">CLK</text>
<text x="233.7" y="98.5">CLK2/NC</text>
<text x="54.1" y="106.7">GND</text>
<text x="153.2" y="105.1">74HCT125</text>
<text x="155.7" y="102.8">U4D</text>
<text x="231.6" y="106.1">SHLD_GND</text>
<text x="275.4" y="105.5">VCC</text>
<text x="101.4" y="110.6">VCC</text>
<text x="106.8" y="112.5">U3</text>
<text x="153.2" y="113.1">74HCT125</text>
<text x="155.7" y="110.8">U4C</text>
<text x="237.4" y="113.7">GND</text>
<text x="237.6" y="109.9">VCC</text>
<text x="348.7" y="110">R2</text>
<text x="348.8" y="112.4">10K</text>
<text x="352.5" y="110">R3</text>
<text x="352.6" y="112.4">10K</text>
<text x="357.6" y="110">R6</text>
<text x="357.7" y="112.4">10K</text>
<text x="105" y="115">74HCT273</text>
<text x="200.6" y="118.8">DATA</text>
<text x="348.7" y="119.4">GND</text>
<text x="95.8" y="122.6">D0</text>
<text x="95.8" y="125.1">D1</text>
<text x="103.5" y="123.7" transform="rotate(-90 103.5 123.7)">VCC</text>
<text x="107.6" y="122.6">Q0</text>
<text x="107.6" y="125.1">Q1</text>
<text x="148" y="123.2">GND</text>
<text x="232.4" y="120.1">DATA2/NC</text>
<text x="95.8" y="127.7">D2</text>
<text x="95.8" y="130.2">D3</text>
<text x="107.6" y="127.7">Q2</text>
<text x="107.6" y="130.2">Q3</text>
<text x="143.3" y="130.2">OUT</text>
<text x="95.8" y="132.8">D4</text>
<text x="95.8" y="135.3">D5</text>
<text x="95.8" y="137.8">D6</text>
<text x="107.6" y="132.8">Q4</text>
<text x="107.6" y="135.3">Q5</text>
<text x="107.6" y="137.8">Q6</text>
<text x="143.3" y="132.8">D7</text>
<text x="143.3" y="135.3">D6</text>
<text x="143.3" y="137.8">D5</text>
<text x="196.1" y="134.6" transform="rotate(-90 196.1 134.6)">0.1uF</text>
<text x="198.7" y="133.3" transform="rotate(-90 198.7 133.3)">C9</text>
<text x="95.8" y="140.4">D7</text>
<text x="107.6" y="140.4">Q7</text>
<text x="143.3" y="140.4">D4</text>
<text x="143.3" y="142.9">D3</text>
<text x="148.3" y="140.4">RN2</text>
<text x="148.6" y="142.7">R2SIP10</text>
<text x="189.8" y="140.5">C8</text>
<text x="190" y="142.8">0.1uF</text>
<text x="202.6" y="140.5">R1</text>
<text x="202.8" y="142.8">2.2K</text>
<text x="227" y="139.9">J6</text>
<text x="227.2" y="142.2">AudioJack3</text>
<text x="95.8" y="148">Mr</text>
<text x="95.8" y="145.5">Cp</text>
<text x="103.5" y="149.4" transform="rotate(-90 103.5 149.4)">GND</text>
<text x="143.3" y="145.5">D2</text>
<text x="143.3" y="148">D1</text>
<text x="184.9" y="149.9">GND</text>
<text x="143.3" y="153.1">REF</text>
<text x="143.3" y="150.5">D0</text>
<text x="101" y="160.1">GND</text>
<text x="137.9" y="157.5">GND</text>
<text x="35.4" y="162.7">VCC</text>
<text x="91.3" y="170.3">VCC</text>
<text x="97.3" y="173.4">74HCT245</text>
<text x="100.5" y="170.9">U5</text>
<text x="37.5" y="176.2" transform="rotate(-90 37.5 176.2)">VCC</text>
<text x="42.9" y="178.6">U4E</text>
<text x="59.1" y="176.2" transform="rotate(-90 59.1 176.2)">VCC</text>
<text x="64.5" y="178.6">U1E</text>
<text x="37.5" y="185.7" transform="rotate(-90 37.5 185.7)">GND</text>
<text x="43.3" y="180.9">74HCT125</text>
<text x="59.1" y="185.7" transform="rotate(-90 59.1 185.7)">GND</text>
<text x="64.7" y="180.9">74HCT32</text>
<text x="86.1" y="182.3">A0</text>
<text x="86.1" y="184.8">A1</text>
<text x="93.3" y="183.9" transform="rotate(-90 93.3 183.9)">VCC</text>
<text x="97.1" y="184.8">B1</text>
<text x="97.1" y="182.3">B0</text>
<text x="86.1" y="187.4">A2</text>
<text x="86.1" y="189.9">A3</text>
<text x="97.1" y="189.9">B3</text>
<text x="97.1" y="187.4">B2</text>
<text x="164.6" y="191.7">U4A</text>
<text x="209.5" y="186.1">CLK</text>
<text x="242.6" y="187.4">CLK2/NC</text>
<text x="35" y="196.9">GND</text>
<text x="86.1" y="192.4">A4</text>
<text x="86.1" y="195">A5</text>
<text x="86.1" y="197.5">A6</text>
<text x="97.1" y="197.5">B6</text>
<text x="97.1" y="195">B5</text>
<text x="97.1" y="192.4">B4</text>
<text x="162.1" y="194">74HCT125</text>
<text x="240.5" y="195">SHLD_GND</text>
<text x="86.1" y="200.1">A7</text>
<text x="97.1" y="200.1">B7</text>
<text x="162.1" y="202">74HCT125</text>
<text x="164.6" y="199.7">U4B</text>
<text x="246.3" y="202.6">GND</text>
<text x="246.5" y="198.8">VCC</text>
<text x="86.1" y="205.1">A-&gt;B</text>
<text x="86.1" y="207.7">CE</text>
<text x="93.3" y="208.6" transform="rotate(-90 93.3 208.6)">GND</text>
<text x="116.3" y="206.6">R4</text>
<text x="116.4" y="208.9">10K</text>
<text x="120.1" y="206.6">R5</text>
<text x="120.2" y="208.9">10K</text>
<text x="209.5" y="207.7">DATA</text>
<text x="241.3" y="209">DATA2/NC</text>
<text x="278.8" y="207">GND</text>
<text x="148" y="212.1">GND</text>
<text x="90.9" y="219.7">GND</text>
<text x="28" y="256.7">+5V</text>
<text x="37" y="256.7">PWR_FLAG</text>
<text x="32.3" y="263.7">C1</text>
<text x="45" y="263.7">C2</text>
<text x="57.7" y="263.7">C3</text>
<text x="70.4" y="263.7">C4</text>
<text x="83.1" y="263.7">C5</text>
<text x="95.8" y="263.7">C6</text>
<text x="111.2" y="263.7">C7</text>
<text x="32.5" y="266">0.1uF</text>
<text x="45.2" y="266">0.1uF</text>
<text x="57.9" y="266">0.1uF</text>
<text x="70.6" y="266">0.1uF</text>
<text x="83.3" y="266">0.1uF</text>
<text x="96" y="266">0.1uF</text>
<text x="111.3" y="266">10uF</text>
<text x="27.4" y="273.1">GND</text>
<text x="36.9" y="273">PWR_FLAG</text>
</g>
<g font-size="1.8" fill="#0000c2">
<text x="367" y="94.1">Rev 0.2</text>
<text x="367" y="96.2">Fixed the pull down resistors.</text>
<text x="367" y="98.2">For 0.1 need to leave R2/R3</text>
<text x="367" y="100.3">and add the R2/R3/R5 pull</text>
<text x="367" y="102.3">downs onto the DB9 connections.</text>
<text x="367" y="104.4">Fixed direction of audio</text>
<text x="367" y="106.5">Fix swapped pin 1/11 on 273 so that iowr was reset and vice versa</text>
</g>
</svg>
